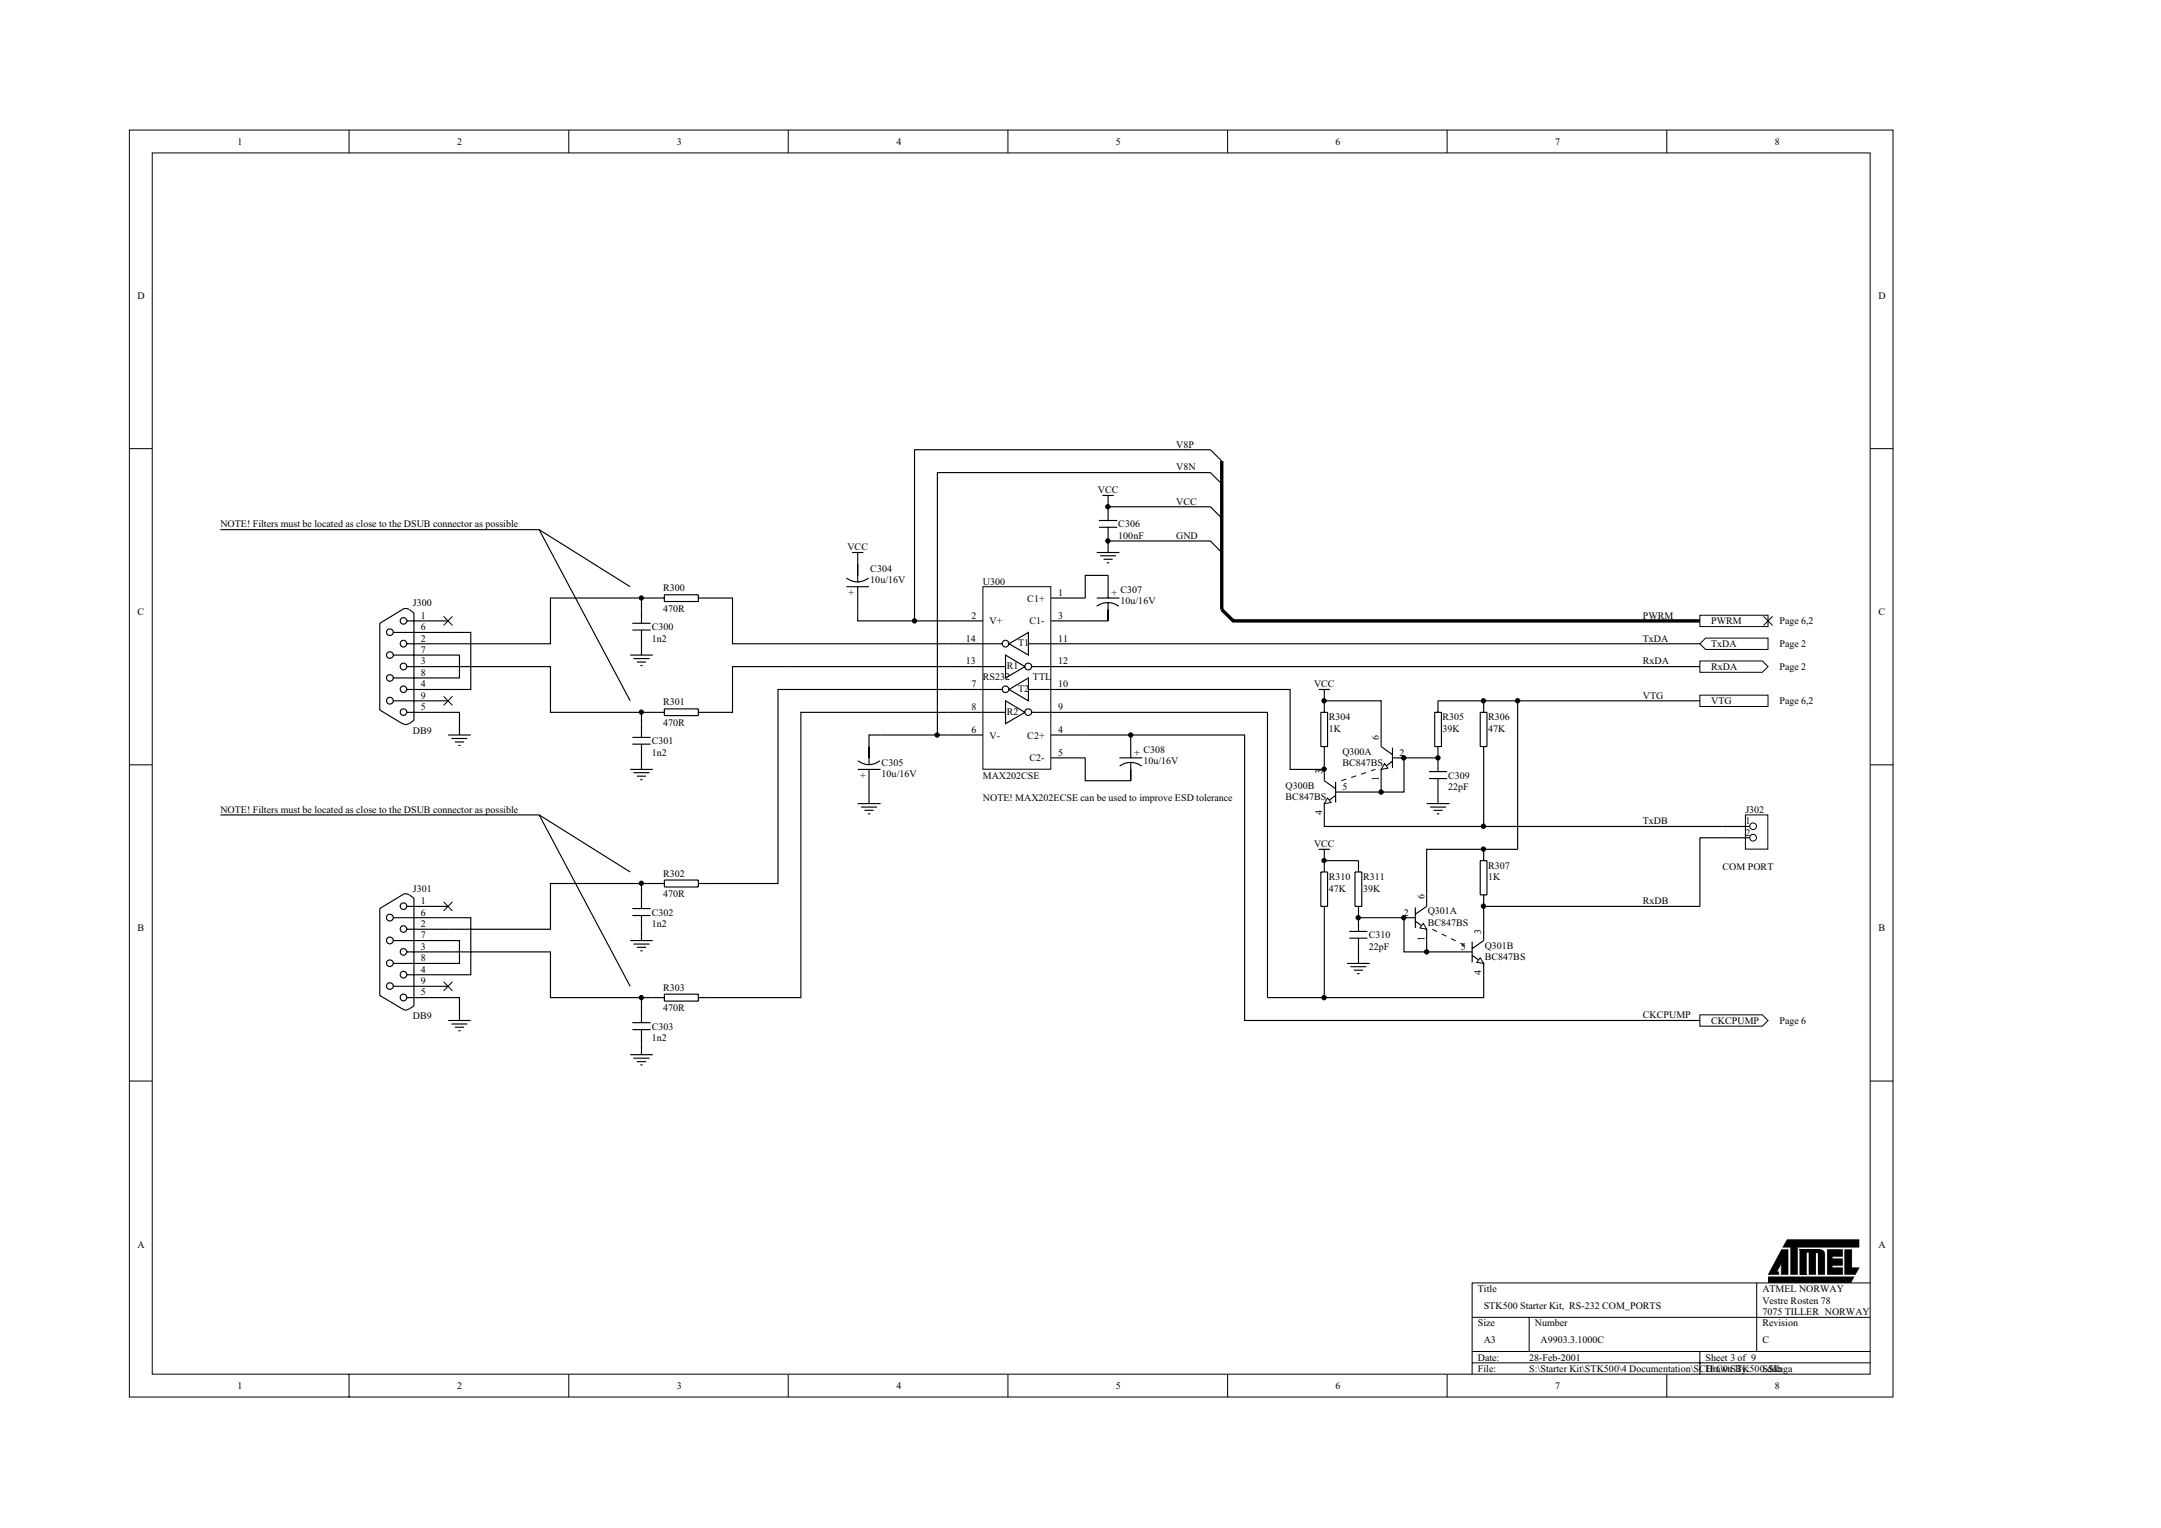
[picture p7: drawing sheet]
<svg xmlns="http://www.w3.org/2000/svg" width="420mm" height="297mm" viewBox="0 0 420 297" stroke-linecap="round" stroke-linejoin="round" font-family="sans-serif">
<g fill="none" stroke="#000" stroke-width=".19">
<path d="M25.2 25.3h342.9v246.3h-342.9zM29.6 29.7h334v237.4h-334zM67.9 25.3v4.4M110.6 25.3v4.4M153.3 25.3v4.4M196 25.3v4.4M238.7 25.3v4.4M281.4 25.3v4.4M324.1 25.3v4.4M25.2 87.2h4.4M363.7 87.2h4.4M25.2 148.7h4.4"/>
<path d="M363.7 148.7h4.4M25.2 210.2h4.4M363.7 210.2h4.4M286.2 256.1h77.5M297.3 256.1v6.6M341.6 256.1v6.6M363.7 249.4h-77.5v17.8M67.9 267.2v4.4M110.6 267.2v4.4M153.3 267.2v4.4M196 267.2v4.4M238.7 267.2v4.4"/>
<path d="M281.4 267.2v4.4M286.2 262.7h77.5M286.2 264.9h77.5M324.1 267.2v4.4M330.5 262.7v4.5"/>
</g>
<g fill="none" stroke="#000" stroke-width=".22">
<path d="M79.5 118.5l-.4-.2-.7 .1-4.6 2.8v16.8l4.4 2.7M79.6 118.5l.9 .7v20.8l-.9 .7M165.7 107.4h2.2M166.8 107.4v2.2M76.5 122.9h10.6M76.5 127.3h10.6M76.5 131.8h10.6M76.5 136.2h10.6M79.1 120.7h8M79.1 125.1h8M79.1 129.6h8M79.1 134h8"/>
<path d="M79.1 138.5h8M78.2 140.6l.7 .3 .6-.3M166.8 156.2h4.4M167.4 156.9h3.1M168.1 157.5h1.8M168.7 158.2h.5M169 154v2.2"/>
<circle cx="75.8" cy="136.2" r=".66"/>
<circle cx="75.8" cy="131.8" r=".66"/>
<circle cx="75.8" cy="127.3" r=".66"/>
<circle cx="75.8" cy="122.9" r=".66"/>
<circle cx="78.4" cy="129.6" r=".65"/>
<circle cx="78.4" cy="125.1" r=".65"/>
<circle cx="78.4" cy="134" r=".64"/>
<circle cx="78.4" cy="138.4" r=".64"/>
<circle cx="78.4" cy="120.7" r=".64"/>
</g>
<path d="M191.1 114.1h13.2v35.4h-13.2z" fill="#fff"/>
<path d="M191.1 114.1h13.2v35.4h-13.2z" fill="none" stroke="#000" stroke-width=".19"/>
<g fill="none" stroke="#000" stroke-width=".22">
<path d="M166.8 118.5v2.2h2.2M215.4 111.9h-4.4v4.4h-6.6M87.1 127.3h2.2v4.5h-2.2M87.1 122.9h4.4v11.1h-4.4M87.1 138.5h2.2v4.4M184.5 125.1h10.4M184.5 129.6h11M184.5 134h10.4M184.5 138.5h11M184.5 120.7h6.6M195.5 127.3l3.8 2.3-3.8 2.2zM195.5 136.2l3.8 2.3-3.8 2.2z"/>
<path d="M196.2 125.1l3.8-2.2v4.4zM196.2 134l3.8-2.2v4.4zM200 125.1h11M200 134h11M200.6 129.6h10.4M200.6 138.5h10.4M204.4 120.7h11M87.1 142.9h4.4M87.8 143.6h3.1M88.4 144.2h1.8M89.1 144.9h.4M171.2 142.9h-2.2v2.2"/>
<path d="M184.5 142.9h6.6M204.4 147.3h6.6v4.5h8.8M204.4 142.9h15.4"/>
<circle cx="195.5" cy="125.1" r=".65"/>
<circle cx="195.5" cy="134" r=".64"/>
<circle cx="199.9" cy="129.6" r=".66"/>
<circle cx="199.9" cy="138.4" r=".65"/>
</g>
<g fill="#fff" stroke="#000" stroke-width=".19">
<path d="M330.5 128.5h12.2l1.1 1.1-1.1 1.1h-12.2z" fill-rule="evenodd"/>
<path d="M331.6 124h12.2v2.2h-12.2l-1.1-1.1z" fill-rule="evenodd"/>
</g>
<g fill="none" stroke="#000" stroke-width=".22">
<path d="M214.3 96.3h2.2M215.4 96.3v2.2h19.9l2.2 2.2M237.5 89.6l-2.2-2.2h-57.5v33.3M237.5 94.1l-2.2-2.2h-53v51M42.8 103h62l17.7 11.1M104.8 103l17.7 33.2M124.7 116.3v2.2M129.2 116.3h-22.2v8.8h-19.9M129.2 115.6h6.6v1.3h-6.6zM135.8 116.3h6.6v8.8h42.1M213.2 107.4h4.4M213.9 108h3.1"/>
<path d="M214.6 108.7h1.7M215.2 109.4h.5M215.4 107.4v-2.2h19.9l2.2 2.2M87.1 129.6h19.9v8.9h22.2M122.5 127.3h4.4M123.2 128h3.1M123.8 128.7h1.8M124.5 129.4h.4M124.7 125.1v2.2M124.7 138.5v2.2M129.2 137.8h6.6v1.3h-6.6zM169 120.7h15.5"/>
<path d="M184.5 129.6h-42.1v8.9h-6.6M184.5 134h-33.2v37.8h-15.5M184.5 138.5h-28.8v55.4h-19.9M211 125.1h119.5M211 129.6h119.5M42.8 158.4h62l17.7 11.1M104.8 158.4l17.7 33.3M122.5 149.6h4.4M123.2 150.2h3.1M123.8 150.9h1.8M124.5 151.6h.4M124.7 147.3v2.3"/>
<path d="M171.2 142.9h13.3M76.5 178.4h15v11.1h-12.4M79.1 176.2h8M79.5 174l-.4-.2h-.7l-4.6 2.8v16.9l4.4 2.6M79.6 174l.9 .6v20.9l-.9 .6M124.7 171.8v2.2M129.2 171.8h-22.2v8.8h-27.9M129.2 171.1h6.6v1.3h-6.6zM76.5 182.8h12.8v4.5h-12.8M76.5 191.7h10.6M78.2 196.1l.7 .2 .6-.2M79.1 193.9h10.2v4.5"/>
<path d="M79.1 185h27.9v8.9h22.2M87.1 198.4h4.4M87.8 199.1h3.1M88.4 199.7h1.8M122.5 182.8h4.4M123.2 183.5h3.1M123.8 184.2h1.8M124.5 184.8h.4M124.7 180.6v2.2M124.7 193.9v2.2M129.2 193.3h6.6v1.3h-6.6zM89.1 200.4h.4"/>
<path d="M122.5 205h4.4M123.2 205.7h3.1M123.8 206.4h1.8M124.5 207h.4M124.7 202.8v2.2"/>
<circle cx="75.8" cy="178.4" r=".66"/>
<circle cx="78.4" cy="176.2" r=".64"/>
<circle cx="75.8" cy="182.8" r=".66"/>
<circle cx="75.8" cy="187.2" r=".66"/>
<circle cx="75.8" cy="191.7" r=".66"/>
<circle cx="78.4" cy="189.5" r=".65"/>
<circle cx="78.4" cy="193.9" r=".65"/>
<circle cx="78.4" cy="180.6" r=".64"/>
<circle cx="78.4" cy="185" r=".64"/>
</g>
<path d="M237.5 89.6v28.9" fill="none" stroke="#000" stroke-width=".66" stroke-linecap="butt"/>
<path d="M330.5 119.6h13.3v2.2h-13.3z" fill-rule="evenodd" fill="#fff" stroke="#000" stroke-width=".19"/>
<path d="M237.5 118.5l2.3 2.2h90.7" fill="none" stroke="#000" stroke-width=".66" stroke-linecap="butt"/>
<path d="M211 134h39.8v15.6h6.7M211 138.5h35.4v55.4M256.4 134h2.2M257.5 134v2.2" fill="none" stroke="#000" stroke-width=".22"/>
<path d="M330.5 135.1h13.3v2.2h-13.3z" fill-rule="evenodd" fill="#fff" stroke="#000" stroke-width=".19"/>
<g fill="none" stroke="#000" stroke-width=".22">
<path d="M256.8 138.5h1.3v6.6h-1.3zM257.5 136.2v2.3M278.9 138.5h1.4v6.6h-1.4zM287.8 138.5h1.3v6.6h-1.3zM288.5 136.2v2.3M295.1 136.2v28.9M330.5 136.2h-50.9v2.3M257.5 158.4v2.3h77.4M257.5 145.1v2.2M277.4 156.2h4.4M278.1 156.9h3M278.7 157.5h1.8"/>
<path d="M279.4 158.2h.4M279.6 145.1v2.2M279.6 154v2.2M288.5 145.1v2.2M256.4 165.1h2.2M257.5 165.1v2.2M263.5 169.5h1.3v6.7h-1.3zM264.1 167.3v2.2M264.1 176.2v2.2M287.8 167.3h1.3v6.7h-1.3zM288.5 165.1v2.2M288.5 174v2.2"/>
<path d="M330.5 176.2h-42v4.4M261.9 187.3h4.4M262.6 187.9h3.1M263.2 188.6h1.8M263.9 189.3h.4M264.1 185v2.3M288.5 189.5v4.4h-42.1"/>
</g>
<path d="M260.8 151.8l6.6-2.2M278.5 180.6l6.6 3.3" fill="none" stroke="#000" stroke-width=".19" stroke-dasharray="1 1 1 1 1 1 1 1" stroke-linecap="butt"/>
<path d="M339.4 158.5h4.3v6.6h-4.3z" fill="#fff"/>
<g fill="none" stroke="#000" stroke-width=".19">
<path d="M339.4 158.4h4.3v6.7h-4.3z"/>
<circle cx="340.8" cy="162.8" r=".66"/>
<circle cx="340.9" cy="160.6" r=".66"/>
</g>
<g fill="none" stroke="#000" stroke-width=".22">
<path d="M215.4 98.5v2.7M124.7 118.5v2.7M164.6 112.4a3.4 3.4 0 0 0 4.3 0M164.6 114.1h4.4M166.8 109.6v3.6M166.8 114.1v4.4M213.2 117.9a3.5 3.5 0 0 1 4.3 0M213.2 116.3h4.4M213.7 102.5h3.5M213.7 101.2h3.5M215.4 102.5v2.7M215.4 111.9v4.4"/>
<path d="M215.4 117.1v3.6M122.9 122.5h3.6M122.9 121.2h3.6M124.7 122.5v2.6M122.9 144.7h3.6M122.9 143.3h3.6M124.7 140.7v2.6M124.7 144.7v2.6M166.8 149.6h4.4M166.8 147.9a3.4 3.4 0 0 0 4.3 0M169 145.1v3.6M169 149.6v4.4"/>
<path d="M217.6 147.3h4.5M217.7 148.9a3.5 3.5 0 0 1 4.3 0M219.8 142.9v4.4M219.8 148.2v3.6M122.9 178h3.6M122.9 176.6h3.6M124.7 174v2.6M124.7 178v2.6M334.9 160.7h5.3M340.2 162.9h-9.7v13.3M122.9 198.8h3.6M124.7 196.1v2.7"/>
<path d="M284 185h2.2M286.2 185.7l2.3 1.6v2.2M286.2 183.1v4M288.5 180.6v2.2l-2.3 1.6M122.9 200.2h3.6M124.7 200.2v2.6"/>
</g>
<path d="M287.8 186.2l.7 1.1-1.4-.2z" fill="#fff" stroke="#000" stroke-width=".19"/>
<path d="M273 178.4h2.2M275.2 179.1l2.2 1.5v2.2M275.2 176.4v4M277.4 174v2.2l-2.2 1.5" fill="none" stroke="#000" stroke-width=".22"/>
<path d="M276.7 179.5l.7 1.1-1.3-.2z" fill="#fff" stroke="#000" stroke-width=".19"/>
<path d="M257.5 149.6v2.2l2.2 1.5M259.7 154.7l-2.2 1.5v2.2M259.7 154h2.2M259.7 152v4M256.8 169.5h1.3v6.7h-1.3zM257.5 176.2v17.7M264.1 167.3h-6.6v2.2M295.1 165.1h-17.7v8.9M262.4 182.4h3.5M262.4 181.1h3.5M264.1 181.1v-2.7h8.9v6.6h4.4v-2.2M264.1 182.4v2.6" fill="none" stroke="#000" stroke-width=".22"/>
<path d="M258.1 155.1l.7 .9-1.3 .2z" fill="#fff" stroke="#000" stroke-width=".19"/>
<path d="M268.5 142.9v2.2l2.2 1.6M270.7 148l-2.2 1.6v2.2M270.7 147.3h2.3M270.7 145.3v4" fill="none" stroke="#000" stroke-width=".22"/>
<path d="M269.2 148.4l.6 .9-1.3 .3z" fill="#fff" stroke="#000" stroke-width=".19"/>
<path d="M257.5 136.2h11v6.7M219.8 142.9h22.2v55.5h88.5M257.5 147.3v2.3M268.5 151.8v2.2h-6.6M277.8 151.3h3.6M277.8 150h3.6M279.6 150v-2.7h-6.6v6.7h-4.5M279.6 151.3v2.7M288.5 147.3v13.4M277.4 185h6.6" fill="none" stroke="#000" stroke-width=".22"/>
<g fill="#000" stroke="#000" stroke-width=".19">
<circle cx="124.7" cy="116.3" r=".42"/>
<circle cx="124.7" cy="138.4" r=".42"/>
<circle cx="177.8" cy="120.7" r=".43"/>
<circle cx="257.4" cy="136.2" r=".43"/>
<circle cx="182.2" cy="142.9" r=".43"/>
<circle cx="257.4" cy="149.5" r=".43"/>
<circle cx="268.5" cy="154" r=".43"/>
<circle cx="272.9" cy="147.3" r=".43"/>
<circle cx="124.7" cy="171.7" r=".42"/>
<circle cx="257.4" cy="167.3" r=".42"/>
<circle cx="272.9" cy="178.4" r=".43"/>
<circle cx="288.4" cy="160.6" r=".43"/>
<circle cx="288.4" cy="165.1" r=".43"/>
<circle cx="288.4" cy="176.2" r=".43"/>
<circle cx="124.7" cy="193.9" r=".42"/>
<circle cx="257.4" cy="193.9" r=".43"/>
<circle cx="277.4" cy="185" r=".43"/>
</g>
<g fill="#000">
<path d="M343.8 248.2h16.7l-.7 1.2h-16z" fill-rule="evenodd"/>
<path d="M346.4 242.9h1.2v4.8h-1.3v-2.1l-.9 1.6h.4v.5h-2z" fill-rule="evenodd"/>
<path d="M347.5 241h13.9v1.5h-11.9v5.3h-1.3v-5.3h-1.6z" fill-rule="evenodd"/>
<path d="M349.9 242.9h4.1l.5 .2 .3 .6v4.1h-1.3v-4.1l-.3-.2h-.2v4.3h-1.3v-4.3h-.5v4.3h-1.3z" fill-rule="evenodd"/>
<path d="M355.2 242.9h.2l-.1 4.9z" fill-rule="evenodd"/>
<path d="M355.3 242.9h2.9v.1h-2.9z" fill-rule="evenodd"/>
<path d="M356.2 246.4l2 .1z" fill-rule="evenodd"/>
<path d="M356.2 244.7h2z" fill-rule="evenodd"/>
<path d="M356.2 246l.1 .4z" fill-rule="evenodd"/>
<path d="M356.2 244.3l.1 .4z" fill-rule="evenodd"/>
<path d="M355.3 247.7l3 .1z" fill-rule="evenodd"/>
<path d="M356.2 246h2.1z" fill-rule="evenodd"/>
<path d="M356.2 244.2l2.1 .1z" fill-rule="evenodd"/>
<path d="M355.3 242.9h2.9v1.4h-2v.4h2v1.3h-2v.4h2v1.4h-2.9z" fill-rule="evenodd"/>
<path d="M358.1 246.4h.2v1.4h-.2z" fill-rule="evenodd"/>
<path d="M358.1 244.7h.2v1.3h-.2z" fill-rule="evenodd"/>
<path d="M358.1 242.9h.2v1.4h-.2z" fill-rule="evenodd"/>
<path d="M358.7 242.9h1.4v3.6h1.3l-.7 1.3h-2z" fill-rule="evenodd"/>
</g>
<g fill="#000">
<path d="M343.7 248.2l.1 1.2zM346.3 242.9l-2.6 4.9zM343.7 248.2l16.8 .1zM345.4 247.2l.4 .1zM343.8 247.7h2l.1 .1h-2.1zM345.8 247.2l.1 .5h-.1zM346.3 245.6h.1l-.1 2.2zM346.4 245.5l-.9 1.8-.1-.1zM346.3 242.9l1.3 .1zM346.6 242.4l1.6 .1zM347.4 240.9l.1 .1-.8 1.5-.1-.1zM346.3 247.7h1.3l.1 .1h-1.4z"/>
<path d="M347.6 242.9l.1 4.8zM348.1 247.8l1.4-.1zM348.2 242.4v5.4zM349.5 242.5l.1 5.3zM349.5 242.4l11.9 .1zM349.9 242.9l.1 4.9zM349.9 247.7l1.3 .1zM351.2 243.5l.1 4.3zM351.2 243.4l.5 .1zM351.7 247.8l1.3-.1zM351.7 243.4l.1 4.4zM352.9 243.5h.2v4.3h-.2z"/>
<path d="M352.9 243.4l.1 .1zM353.2 243.4v.2zM353.4 243.5l-.1 .1zM353.3 243.5v.1zM353.4 243.6h.1zM353.3 243.6h.1zM353.4 243.7h.1zM353.4 247.8l1.4-.1zM353.4 243.9h.2v3.9h-.2zM353.4 243.8l.1 .1zM353.9 242.9l.1 .1zM354 242.9l.1 .1z"/>
<path d="M354.1 242.9l.1 .1zM354.2 242.9l.1 .1zM354.3 243v.1zM354.3 243l.1 .1zM354.4 243.1h.1zM354.5 243.2h.1zM354.5 243.2l.2 .1zM354.6 243.3h.1zM354.6 243.4h.2zM354.8 243.7v.2zM354.7 243.5h.1zM354.7 243.6l.1-.1v.1z"/>
<path d="M354.8 243.9v3.9zM354.7 243.6l.1 .1zM358.6 242.9l.1 4.9zM358.6 242.9l1.5 .1zM343.8 249.4h16.1zM360.1 246.4h1.3v.1h-1.4zM360.1 242.9v3.6zM360.4 248.2h.2l-.7 1.2h-.1zM358.7 247.7l2.1 .1zM361.4 246.4v.1l.1-.1-.7 1.4zM361.4 241l.1 1.5zM347.5 240.9l14 .1z"/>
</g>
<path d="M341.6 249.4v6.7M349.9 242.9h3.9" fill="none" stroke="#000" stroke-width=".19"/>
<path d="M330.5 197.3h12.2l1.1 1.1-1.1 1.1h-12.2z" fill-rule="evenodd" fill="#fff" stroke="#000" stroke-width=".19"/>
<g fill="#000" stroke="#000" stroke-width=".19">
<circle cx="215.4" cy="98.5" r=".43"/>
<circle cx="215.4" cy="105.2" r=".43"/>
<circle cx="288.4" cy="136.2" r=".43"/>
<circle cx="295.1" cy="136.2" r=".43"/>
<circle cx="219.8" cy="142.9" r=".43"/>
<circle cx="279.6" cy="147.3" r=".43"/>
<circle cx="264.1" cy="178.4" r=".43"/>
</g>
<path d="M86.2 119.8l1.8 1.8M88 119.8l-1.8 1.8M342.9 119.8l1.7 1.8M344.6 119.8l-1.7 1.8M86.2 135.4l1.8 1.7M88 135.4l-1.8 1.7M86.2 175.3l1.8 1.8M88 175.3l-1.8 1.8M86.2 190.8l1.8 1.8M88 190.8l-1.8 1.8" fill="none" stroke="#000" stroke-width=".19"/>
<g font-size="1.9">
<text x="46.2" y="28.2">1</text>
<text x="88.9" y="28.2">2</text>
<text x="131.6" y="28.2">3</text>
<text x="174.3" y="28.2">4</text>
<text x="217" y="28.2">5</text>
<text x="259.7" y="28.2">6</text>
<text x="302.4" y="28.2">7</text>
<text x="345.1" y="28.2">8</text>
<text x="26.7" y="58.1">D</text>
<text x="365.2" y="58.1">D</text>
<text x="228.7" y="87">V8P</text>
<text x="213.5" y="95.9">VCC</text>
<text x="228.7" y="91.4">V8N</text>
<text x="228.7" y="98.1">VCC</text>
<text x="42.8" y="102.5">NOTE! Filters must be located as close to the DSUB connector as possible</text>
<text x="164.8" y="106.9">VCC</text>
<text x="217.4" y="102.5">C306</text>
<text x="217.4" y="104.7">100nF</text>
<text x="228.7" y="104.7">GND</text>
<text x="169.2" y="111.2">C304</text>
<text x="169.2" y="113.4">10u/16V</text>
<text x="191.1" y="113.6">U300</text>
<text x="26.7" y="119.6">C</text>
<text x="80.3" y="117.8">J300</text>
<text x="128.9" y="114.9">R300</text>
<text x="128.9" y="118.9">470R</text>
<text x="166.1" y="114.5" transform="rotate(180 166.1 114.5)">+</text>
<text x="199.7" y="116.9">C1+</text>
<text x="205.7" y="115.8">1</text>
<text x="216.1" y="115.8">+ C307</text>
<text x="217.9" y="117.4">10u/16V</text>
<text x="365.2" y="119.6">C</text>
<text x="81.8" y="120.3">1</text>
<text x="81.8" y="122.5">6</text>
<text x="81.8" y="124.7">2</text>
<text x="126.7" y="122.5">C300</text>
<text x="126.7" y="124.7">1n2</text>
<text x="187.8" y="124.7">14</text>
<text x="188.9" y="120.3">2</text>
<text x="192.4" y="121.4">V+</text>
<text x="198" y="125.6">T1</text>
<text x="200.2" y="121.4">C1-</text>
<text x="205.7" y="124.7">11</text>
<text x="205.7" y="120.3">3</text>
<text x="319.4" y="124.7">TxDA</text>
<text x="319.4" y="120.3">PWRM</text>
<text x="332.7" y="125.8">TxDA</text>
<text x="332.7" y="121.4">PWRM</text>
<text x="346" y="125.8">Page 2</text>
<text x="346" y="121.4">Page 6,2</text>
<text x="81.8" y="126.9">7</text>
<text x="81.8" y="129.1">3</text>
<text x="81.8" y="131.4">8</text>
<text x="187.8" y="129.1">13</text>
<text x="195.8" y="130">R1</text>
<text x="205.7" y="129.1">12</text>
<text x="319.4" y="129.1">RxDA</text>
<text x="332.7" y="130.3">RxDA</text>
<text x="346" y="130.3">Page 2</text>
<text x="81.8" y="133.6">4</text>
<text x="81.8" y="135.8">9</text>
<text x="128.9" y="137.1">R301</text>
<text x="188.9" y="133.6">7</text>
<text x="191.1" y="132.3">RS232</text>
<text x="198" y="134.5">T2</text>
<text x="200.8" y="132.3">TTL</text>
<text x="205.7" y="133.6">10</text>
<text x="255.5" y="133.6">VCC</text>
<text x="319.4" y="135.8">VTG</text>
<text x="332.7" y="136.9">VTG</text>
<text x="346" y="136.9">Page 6,2</text>
<text x="80.3" y="142.7">DB9</text>
<text x="81.8" y="138">5</text>
<text x="128.9" y="141.2">470R</text>
<text x="188.9" y="142.5">6</text>
<text x="188.9" y="138">8</text>
<text x="192.4" y="143.6">V-</text>
<text x="195.8" y="138.9">R2</text>
<text x="199.7" y="143.6">C2+</text>
<text x="205.7" y="138">9</text>
<text x="205.7" y="142.5">4</text>
<text x="258.4" y="140">R304</text>
<text x="258.4" y="142.3">1K</text>
<text x="268.1" y="143.8" transform="rotate(-90 268.1 143.8)">6</text>
<text x="280.5" y="140">R305</text>
<text x="280.5" y="142.3">39K</text>
<text x="289.3" y="140">R306</text>
<text x="289.3" y="142.3">47K</text>
<text x="126.7" y="144.7">C301</text>
<text x="126.7" y="146.9">1n2</text>
<text x="168.3" y="150" transform="rotate(180 168.3 150)">+</text>
<text x="171.4" y="148.9">C305</text>
<text x="200.2" y="148">C2-</text>
<text x="205.7" y="146.9">5</text>
<text x="220.5" y="146.9">+ C308</text>
<text x="222.3" y="148.5">10u/16V</text>
<text x="261" y="146.7">Q300A</text>
<text x="261" y="148.9">BC847BS</text>
<text x="272.1" y="146.9">2</text>
<text x="171.4" y="151.1">10u/16V</text>
<text x="191.1" y="155.8">NOTE! MAX202ECSE can be used to improve ESD tolerance</text>
<text x="191.1" y="151.4">MAX202CSE</text>
<text x="249.9" y="153.3">Q300B</text>
<text x="249.9" y="155.5">BC847BS</text>
<text x="257.1" y="150.5" transform="rotate(-90 257.1 150.5)">3</text>
<text x="261" y="153.6">5</text>
<text x="268.1" y="151.8" transform="rotate(-90 268.1 151.8)">1</text>
<text x="281.6" y="151.4">C309</text>
<text x="281.6" y="153.6">22pF</text>
<text x="42.8" y="158">NOTE! Filters must be located as close to the DSUB connector as possible</text>
<text x="257.1" y="158.4" transform="rotate(-90 257.1 158.4)">4</text>
<text x="319.4" y="160.2">TxDB</text>
<text x="339.4" y="160.2">1</text>
<text x="339.4" y="158">J302</text>
<text x="255.5" y="164.6">VCC</text>
<text x="339.4" y="162.4">2</text>
<text x="80.3" y="173.3">J301</text>
<text x="128.9" y="170.4">R302</text>
<text x="258.4" y="171.1">R310</text>
<text x="258.4" y="173.3">47K</text>
<text x="265" y="171.1">R311</text>
<text x="265" y="173.3">39K</text>
<text x="289.3" y="168.9">R307</text>
<text x="289.3" y="171.1">1K</text>
<text x="334.9" y="169.1">COM PORT</text>
<text x="81.8" y="175.7">1</text>
<text x="81.8" y="178">6</text>
<text x="126.7" y="178">C302</text>
<text x="128.9" y="174.4">470R</text>
<text x="273" y="178">2</text>
<text x="277" y="174.8" transform="rotate(-90 277 174.8)">6</text>
<text x="277.6" y="177.7">Q301A</text>
<text x="277.6" y="180">BC847BS</text>
<text x="319.4" y="175.7">RxDB</text>
<text x="26.7" y="181.1">B</text>
<text x="81.8" y="180.2">2</text>
<text x="81.8" y="182.4">7</text>
<text x="81.8" y="184.6">3</text>
<text x="126.7" y="180.2">1n2</text>
<text x="266.1" y="182.4">C310</text>
<text x="266.1" y="184.6">22pF</text>
<text x="277" y="182.8" transform="rotate(-90 277 182.8)">1</text>
<text x="284" y="184.6">5</text>
<text x="288" y="181.5" transform="rotate(-90 288 181.5)">3</text>
<text x="288.7" y="184.4">Q301B</text>
<text x="365.2" y="181.1">B</text>
<text x="81.8" y="186.8">8</text>
<text x="81.8" y="189.1">4</text>
<text x="81.8" y="191.3">9</text>
<text x="288" y="189.5" transform="rotate(-90 288 189.5)">4</text>
<text x="288.7" y="186.6">BC847BS</text>
<text x="81.8" y="193.5">5</text>
<text x="128.9" y="192.6">R303</text>
<text x="128.9" y="196.6">470R</text>
<text x="319.4" y="197.9">CKCPUMP</text>
<text x="80.3" y="198.2">DB9</text>
<text x="126.7" y="200.2">C303</text>
<text x="126.7" y="202.4">1n2</text>
<text x="332.7" y="199.1">CKCPUMP</text>
<text x="346" y="199.1">Page 6</text>
<text x="26.7" y="242.5">A</text>
<text x="365.2" y="242.5">A</text>
<text x="287.3" y="251.2">Title</text>
<text x="342.7" y="251.2">ATMEL NORWAY</text>
<text x="287.3" y="257.9">Size</text>
<text x="288.5" y="254.5">STK500 Starter Kit, RS-232 COM_PORTS</text>
<text x="298.4" y="257.9">Number</text>
<text x="342.7" y="253.4">Vestre Rosten 78</text>
<text x="342.7" y="255.6">7075 TILLER NORWAY</text>
<text x="342.7" y="257.9">Revision</text>
<text x="288.5" y="261.2">A3</text>
<text x="299.5" y="261.2">A9903.3.1000C</text>
<text x="342.7" y="261.2">C</text>
<text x="287.3" y="264.5">Date:</text>
<text x="287.3" y="266.7">File:</text>
<text x="297.3" y="266.7">S:\Starter Kit\STK500\4 Documentation\SCH\C0\STK500.ddb</text>
<text x="297.3" y="264.5">28-Feb-2001</text>
<text x="331.6" y="266.7">Drawn By:</text>
<text x="331.6" y="264.5">Sheet 3 of 9</text>
<text x="342.7" y="266.7">SSkaga</text>
<text x="46.2" y="270.1">1</text>
<text x="88.9" y="270.1">2</text>
<text x="131.6" y="270.1">3</text>
<text x="174.3" y="270.1">4</text>
<text x="217" y="270.1">5</text>
<text x="259.7" y="270.1">6</text>
<text x="302.4" y="270.1">7</text>
<text x="345.1" y="270.1">8</text>
</g>
</svg>
